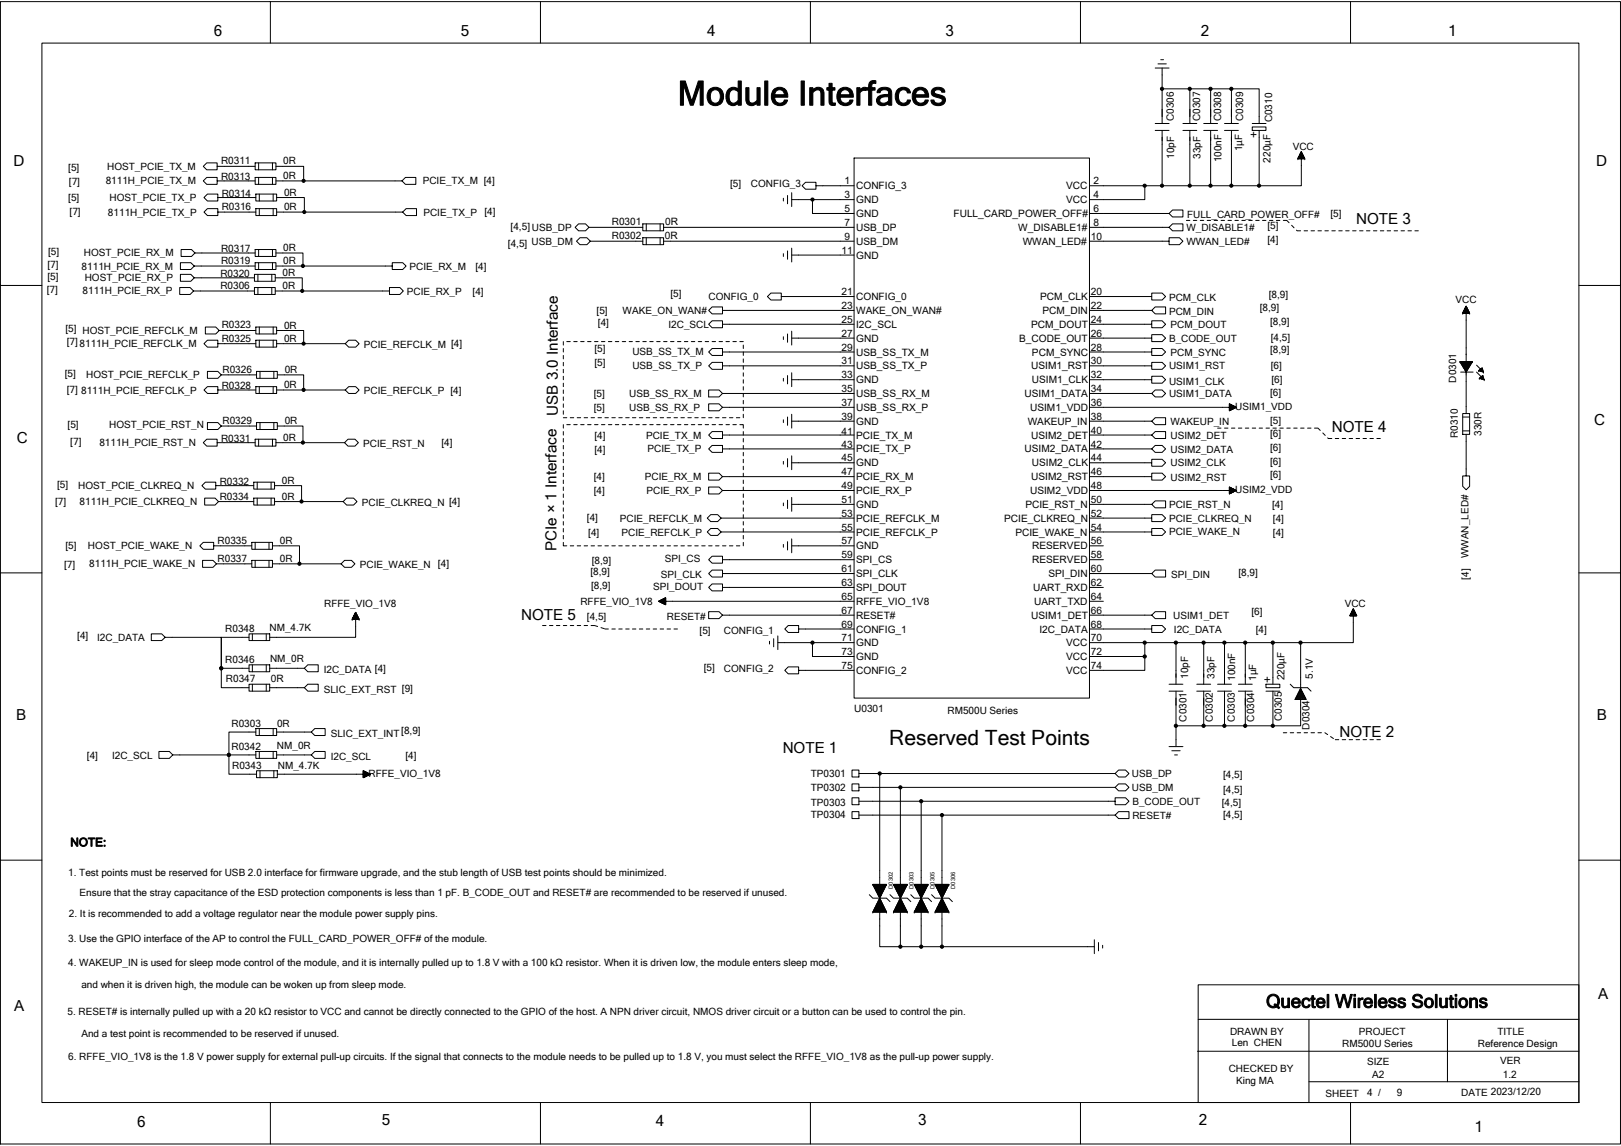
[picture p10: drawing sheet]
<svg xmlns="http://www.w3.org/2000/svg" width="297mm" height="210mm" viewBox="0 0 297 210" stroke-linecap="round" stroke-linejoin="round" font-family="sans-serif">
<g fill="none" stroke="#000" stroke-width=".18">
<path d="M.1 .3h296.8v209.3h-296.8zM7.7 7.9h281.6v194.1h-281.6zM49.5 .3v7.6M99 .3v7.6M148.5 .3v7.6M198 .3v7.6M211.7 12.5h2.5M212.2 11.7h1.5M212.7 10.9h.5M213 16.3h5M213 12.5v10.1M221.8 16.3h-3.8v6.3"/>
<path d="M225.7 16.3v6.3M225.7 16.3h-3.9v6.3M225.7 16.3h5v6.3M247.5 .3v7.6M39.8 30.5v.6h-1.9l-.6-.6 .6-.7h1.9v.7h7M39.8 33.1v.7h-1.9l-.6-.7 .6-.6h1.9v.6h7M39.9 36.2v.6h-1.9l-.6-.6 .6-.6h1.9v.6h7M39.9 38.9v.6h-1.9l-.6-.6 .6-.7h1.9v.7h7M46.8 29.8h3.8v1.3h-3.8zM46.8 32.5h3.8v1.3h-3.8zM46.9 35.6h3.8v1.2h-3.8zM46.9 38.2h3.8v1.3h-3.8z"/>
<path d="M47.4 29.8v1.3M47.4 32.5v1.3M47.5 35.6v1.2M47.5 38.2v1.3M49.9 29.8v1.3M49.9 32.5v1.3M50.1 35.6v1.2M50.1 38.2v1.3M50.6 30.5h5v2.6M50.7 36.2h5.1v2.7h-5.1M55.8 38.9h18l.6 .6h1.9v-1.3h-1.9l-.6 .7M73.7 33.1l.6-.6h1.9v1.3h-1.9l-.6-.7h-23.1"/>
<path d="M143.5 36.3v.5M144.3 35.8v1.5M145.1 35.3v2.5M145.1 36.6h11.4M148.9 36.6v2.5h7.6M156.5 34h-7v.7h-1.9l-.6-.7 .6-.6h1.9v.6M156.5 29h43.1v98.9h-43.1zM199.6 39.1h14.6l.7 .7h1.9v-1.3h-1.9l-.7 .6M199.6 34h10.2v2.6h-10.2M209.8 34h15.9M211.7 22.6h2.5M211.7 23.9h2.5"/>
<path d="M213 23.9v10.1M216.8 22.6h2.5M216.8 23.9h2.5M218 23.9v10.1M220.6 22.6h2.5M220.6 23.9h2.5M221.8 23.9v10.1M224.4 22.6h2.5M224.4 23.9h2.5M225.7 23.9v10.1h5M229.5 23.3h2.5v.6h-2.5zM229.5 22.6h2.5"/>
<path d="M230.7 23.9v10.1M237.8 29.1h.1M237.8 29.1h1.3M237.9 29v.1M237.9 29l1.1 .1M237.9 29h1.1M237.9 28.9v.2M237.9 28.9h1.1M238 28.9h1M238 28.8h.9M238.1 28.6h.7v.5M238.1 29.1v-.7l.7 .1v.6"/>
<path d="M238.1 28.5h.7M238.2 28.3v.8M238.2 28.4h.5M238.2 28.3h.5v.8M238.2 28.2v.9M238.2 28.3h.5M238.2 28.2h.5M238.3 28.1v1M238.3 28.2h.3v.9M238.3 28.1h.3v1M238.4 28h.1M238.4 27.9v1.2"/>
<path d="M238.4 27.9h.1M238.4 27.8v1.3M238.5 27.8h.1M238.5 27.8l.6 1.3h-1.3l.7-1.3v6.2h-7.8M238.5 27.9v1.2M238.5 28v1.1M238.7 28.3v.8M238.8 28.6h-.7v.5M238.9 28.7h-.9v.4M238.9 28.7v.4M239 28.9v.2M239.1 29.1h.1"/>
<path d="M.1 52.3h7.6M35.5 53.3l-.7-.6h-1.9v1.3h1.9l.7-.7h11.1M35.6 48.7l-.6-.6h-1.9v1.3h1.9l.6-.7h11.2M35.6 50.9l-.6-.6h-1.9v1.2h1.9l.6-.6h11M35.7 46.4l-.6-.7h-1.9v1.3h1.9l.6-.6h11.1M46.6 50.3h3.8v1.2h-3.8zM46.6 52.7h3.8v1.3h-3.8zM46.8 45.7h3.8v1.3h-3.8zM46.8 48.1h3.8v1.3h-3.8zM46.9 59.9h3.8v1.3h-3.8zM47.3 50.3v1.2M47.3 52.7v1.3"/>
<path d="M47.4 45.7v1.3M47.4 48.1v1.3M47.5 59.9v1.3M49.8 50.3v1.2M49.8 52.7v1.3M49.9 45.7v1.3M49.9 48.1v1.3M50.1 59.9v1.3M50.4 50.9h5v2.4M50.6 46.4h4.9v2.3M71.4 53.3v.7h1.9l.6-.7-.6-.6h-1.9v.6h-21M71.9 48.7v.7h1.9l.6-.7-.6-.6h-1.9v.6h-21.3"/>
<path d="M106 41h1.3l.6 .7-.6 .6h-1.3l-.6-.6zM106.3 43.6h1.2l.7 .6-.7 .6h-1.2l-.7-.6zM107.9 41.7h9.9M108.2 44.2h9.6M117.8 43.6h3.8v1.2h-3.8zM117.8 41h3.8v1.3h-3.8zM118.4 41v1.3M118.4 43.6v1.2M121 41v1.3M121 43.6v1.2M143.5 46.5v.5M144.3 46v1.5"/>
<path d="M145.1 45.5v2.5M145.1 46.7h11.4M156.5 56.9h-24.1v-.7h-1.9l-.6 .7 .6 .6h1.9v-.6M156.5 54.3h-13.3v-.6h-1.9l-.7 .6 .7 .7h1.9v-.7M156.5 59.4h-24.1v-.6h-1.9l-.6 .6 .6 .6h1.9v-.6M156.5 44.2h-34.9M156.5 41.7h-34.9M199.6 41.7h14.6l.7 .6h1.9v-1.3h-1.9l-.7 .7M199.6 44.2h14.6v-.6h1.9l.7 .6-.7 .6h-1.9v-.6M199.6 54.3h11.4v-.6h2l.6 .6-.6 .7h-2v-.7M199.6 56.9h11.4l.7 .6h1.9v-1.3h-1.9l-.7 .7M199.6 59.4h11.4v-.6h2l.6 .6-.6 .6h-2v-.6"/>
<path d="M217.4 40.4h.6M218.7 40.4h.6M219.9 40.4h.7M221.2 40.4h.6M222.5 40.4h.6M223.7 40.4h.7M225 40.4h.7M226.3 40.4h.6M227.6 40.4h.6M228.8 40.4h.7M230.1 40.4h.6M231.3 40.4h.7"/>
<path d="M232.6 40.4h.7M233.9 40.4h.6M235.2 40.4h.6l.4 .4M236.7 41.3l.4 .4M237.6 42.2l.1 .1h.6M239 42.3h.6M240.2 42.3h.7M241.5 42.3h.6M242.8 42.3h.6M244 42.3h.7M245.3 42.3h.7M246.6 42.3h.6"/>
<path d="M247.9 42.3h.6M249.1 42.3h.7M250.4 42.3h.6M251.7 42.3h.6M252.9 42.3h.7M254.2 42.3h.6M255.5 42.3h.6M256.7 42.3h.7M258 42.3h.6M259.3 42.3h.6M268 57.4h.1M268 57.4h1.3"/>
<path d="M268.1 57.3h1.2M268.1 57.4v-.1h1.1v.1M268.1 57.2h1.1M268.1 57.4v-.2h1.1v.2M268.2 57.1h1M268.2 57.1h.9v.3M268.2 57v.4M268.2 57h.9v.4M268.2 56.9h.8v.5M268.3 56.9v.5M268.3 56.8h.7M268.3 57.4v-.6h.7v.6"/>
<path d="M268.3 56.7h.7M268.4 56.6v.8M268.4 56.7h.5v.7M268.4 56.6h.5M268.4 56.6h.5v.8M268.5 56.5h.4M268.5 56.4v1M268.5 56.5h.3v.9M268.5 56.4h.3M268.5 56.4h.3v1M268.6 56.3h.1v1.1M268.6 56.1v1.3"/>
<path d="M268.6 56.2l.1 1.2M268.7 56.1h.1M268.7 56.1l.6 1.3h-1.3l.7-1.3v19.7M268.7 56.2h-.1v1.2M268.7 56.3h-.2v1.1M269.1 57h-.9v.4M269.3 57.4h.1M289.3 52.3h7.6M39.9 63v.6h-1.9l-.6-.6 .6-.7h1.9v.7h7M39.9 71.5v.6h-1.9l-.6-.6 .6-.7h1.9v.7h7M40.2 60.6l-.7-.7h-1.9v1.3h1.9l.7-.6h6.7M40.6 68.7l-.7-.6h-1.9v1.2h1.9l.7-.6h6.4"/>
<path d="M40.6 78.1l-.7-.7h-1.9v1.3h1.9l.7-.6h6.4M46.9 62.3h3.8v1.3h-3.8zM46.9 70.8h3.8v1.3h-3.8zM47 68.1h3.8v1.2h-3.8zM47 77.4h3.8v1.3h-3.8zM47.5 62.3v1.3M47.5 70.8v1.3M47.6 68.1v1.2M47.6 77.4v1.3M50.1 62.3v1.3M50.1 70.8v1.3M50.2 68.1v1.2"/>
<path d="M50.2 77.4v1.3M50.7 60.6h4.9v2.4M50.8 68.7h4.8v2.8M50.8 78.1h4.7v3M63.3 63h-12.6M63.3 71.5h-12.6M63.3 63l.6-.7h1.3l.6 .7-.6 .6h-1.3zM63.3 71.5l.6-.7h1.3l.6 .7-.6 .6h-1.3zM103.2 62.6v.6M103.2 63.9v.6M103.2 65.1v.7M103.2 66.4v.6"/>
<path d="M103.2 67.7v.6M103.2 68.9v.7M103.2 70.2v.6M103.2 71.5v.6M103.2 72.7v.7M103.2 74v.6M103.2 75.3v.6M103.2 77.8v.6M103.2 79.1v.6M103.2 76.5h.7M103.9 77.8h.6M103.9 62.6h.6"/>
<path d="M104.5 76.5h.6M105.1 77.8h.7M105.1 62.6h.7M105.8 76.5h.6M106.4 77.8h.6M106.4 62.6h.6M107 76.5h.7M107.7 77.8h.6M107.7 62.6h.6M108.3 76.5h.6M108.9 77.8h.7M108.9 62.6h.7"/>
<path d="M109.6 76.5h.6M110.2 77.8h.6M110.2 62.6h.6M110.8 76.5h.7M111.5 77.8h.6M111.5 62.6h.6M112.1 76.5h.7M112.8 77.8h.6M112.8 62.6h.6M113.4 76.5h.6M114 77.8h.7M114 62.6h.7"/>
<path d="M114.7 76.5h.6M115.3 77.8h.6M115.3 62.6h.6M115.9 76.5h.6M116.5 77.8h.7M116.5 62.6h.7M117.2 76.5h.6M117.8 77.8h.6M117.8 62.6h.6M118.4 76.5h.7M119.1 77.8h.6M119.1 62.6h.6"/>
<path d="M119.7 76.5h.6M120.3 77.8h.7M120.3 62.6h.7M121 76.5h.6M121.6 77.8h.6M121.6 62.6h.6M122.2 76.5h.7M122.9 77.8h.6M122.9 62.6h.6M123.5 76.5h.6M124.1 77.8h.7M124.1 62.6h.7"/>
<path d="M124.8 76.5h.6M125.4 77.8h.6M125.4 62.6h.6M126 76.5h.7M126.7 77.8h.6M126.7 62.6h.6M127.3 76.5h.6M127.9 77.8h.7M127.9 62.6h.7M128.6 76.5h.6M129.2 77.8h.7M129.2 62.6h.7"/>
<path d="M129.9 76.5h.6M130.5 77.8h.6M130.5 62.6h.6M131.1 76.5h.7M131.8 77.8h.6M131.8 62.6h.6M132.4 76.5h.6M133 77.8h.7M133 62.6h.7M133.7 76.5h.6M134.3 77.8h.6M134.3 62.6h.6"/>
<path d="M134.9 76.5h.7M135.6 77.8h.6v.6M135.6 62.6h.6M136.2 63.2v.7M136.2 64.5v.6M136.2 65.8v.6M136.2 67v.7M136.2 68.3v.6M136.2 69.6v.6M136.2 70.8v.7M136.2 72.1v.6M136.2 73.4v.6"/>
<path d="M136.2 74.6v.7M136.2 75.9v.6M136.2 79.1v.6M143.5 61.7v.5M143.5 69.3v.5M143.5 76.9v.5M144.3 61.2v1.5M144.3 68.8v1.5M144.3 76.4v1.5M145.1 60.7v2.5M145.1 68.3v2.5M145.1 75.9v2.5"/>
<path d="M156.5 79.7h-24.1v-.6h-1.9l-.6 .6 .6 .6h1.9v-.6M156.5 72.1h-24.1l-.6 .6h-1.9v-1.2h1.9l.6 .6M156.5 74.6h-24.1l-.6 .7h-1.9v-1.3h1.9l.6 .6M156.5 64.5h-24.1v-.6h-1.9l-.6 .6 .6 .6h1.9v-.6M156.5 67h-24.1v-.6h-1.9l-.6 .6 .6 .7h1.9v-.7M156.5 62h-11.4M156.5 69.6h-11.4M156.5 77.2h-11.4M199.6 79.7h11.4l.7 .6h1.9v-1.2h-1.9l-.7 .6M199.6 77.2h11.4l.7 .6h1.9v-1.3h-1.9l-.7 .7M199.6 64.5h11.4v-.6h2l.6 .6-.6 .6h-2v-.6M199.6 74.6h26.9l-1.2-.6v1.3l1.2-.7"/>
<path d="M211 72.1l.7-.6h1.3l.6 .6-.6 .6h-1.3zM211 72.1h-11.4M211 67v.7h2l.6-.7-.6-.6h-2v.6h-11.4M211 69.6v.6h2l.6-.6-.6-.7h-2v.7h-11.4M211 62v.6h2l.6-.6-.6-.7h-2v.7h-11.4M223.1 78.4h.6M224.4 78.4h.6M225.3 74.6h1.2M225.3 74v1.2M225.3 74.1h.2v1h-.2M225.3 75.1h.3M225.3 74.2h.4v.8h-.4"/>
<path d="M225.3 74.3h.5v.7h-.5M225.3 74.9h.6M225.3 74.8h.8M225.3 74.5h1.1l-.1 .2h-1M225.3 74.5h1v.3M225.3 74.4h.9v.4M225.3 74.4h.8v.5M225.3 74.3h.7M225.3 74.2h.3M225.3 74.1h.1M225.4 74.1v1.1M225.4 74.1v1.1h-.1"/>
<path d="M225.6 74.2v.9M225.7 74.2v.9M225.7 78.4h.6M225.8 74.3v.7M225.9 74.3v.6M226 74.4v.5M226 74.4v.5h-.7M226.2 74.5v.3h-.9M226.3 74.5v.2M226.4 74.6v.1M226.5 74.6l-1.2 .1M226.5 74.6h.1"/>
<path d="M226.9 78.4h.7M228.2 78.4h.6M229.5 78.4h.6M230.7 78.4h.6M232 78.4h.6M233.3 78.4h.6M234.5 78.4h.7M235.8 78.4h.6M237.1 78.4h.6M238.3 78.4h.7M239.6 78.4h.6M240.9 78.4h.6l.4 .5"/>
<path d="M242.4 79.3l.4 .5M267.5 66.3h1.2v1.9zM267.5 66.3h.1M267.5 66.3h2.3M267.6 66.4h2.1M267.6 68.2h2.3M267.6 66.3v.2M267.7 66.5h1.9M267.7 66.7h1.9M267.8 66.3v.4M267.8 66.8h1.7M268 67h1.3"/>
<path d="M268 75.8h1.3v3.8h-1.3zM268 79h1.3M268 76.4h1.3M268 66.3l.1 .9h1.2M268.2 66.3v1M268.2 67.4h.9M268.3 67.7h.7M268.4 66.3v1.5M268.4 67.8h.5M268.5 67.9h.3M268.5 66.3v1.7M268.6 68.1h.1"/>
<path d="M268.7 68.2h.1M268.7 66.3v1.9l1.1-1.9h-1.1v1.9M268.7 79.6v7.6h-.7v1.9l.7 .6 .6-.6v-1.9h-.6M268.8 66.3v1.6M268.9 66.3v1.5M269 66.3v1.2h-.7v-1.2M269.2 66.3v1h-1.1M269.3 66.3v.8M269.4 66.3v.6h-1.5v-.6M269.6 66.3v.4M269.7 66.3v.2M269.8 66.3h.1"/>
<path d="M270.6 68.2l1.2 1.2M270.6 66.9l1.2 1.3-.2-.8-.6 .5 .8 .3M271 67.9h.1M271 67.9h.7M271.1 69.3h.1M271.1 69.3h.8M271.1 68v-.2h.6v.4M271.2 69.4v-.2h.6v.4M271.2 69.2l.5-.4 .3 .8-.9-.3zM271.2 67.7v.3M271.2 67.7h.4M271.3 69.1v.3"/>
<path d="M271.3 67.6v.5h.5M271.4 69.1h.4M271.4 67.5h.2M271.5 69v.4h.4M271.5 67.5v.6M271.5 68.9h.2M271.6 68.9v.6M271.6 67.4v.7M271.6 67.4h.1M271.7 68.8v.7M271.7 68.8h.1M271.8 68.2h.1"/>
<path d="M272 69.6h.1M39.5 89v.6h-1.9l-.6-.6 .6-.7h1.9v.7h7M39.8 81.1v.6h-1.9l-.6-.6 .6-.6h1.9v.6h7M40 91.9l-.6-.6h-1.9v1.2h1.9l.6-.6h6.5M46.1 99.4h3.8v1.2h-3.8zM46.5 88.3h3.8v1.3h-3.8zM46.5 91.3h3.8v1.2h-3.8zM46.8 80.5h3.8v1.2h-3.8zM46.8 99.4v1.2M47.1 88.3v1.3M47.1 91.3v1.2M47.4 80.5v1.2"/>
<path d="M49.3 99.4v1.2M49.7 88.3v1.3M49.7 91.3v1.2M49.9 80.5v1.2M50.3 89h5v2.9M50.3 91.9h12.6M62.9 91.9l.6-.6h1.3l.6 .6-.6 .6h-1.3zM63.1 81.1h-12.5M63.1 81.1l.7-.6h1.2l.7 .6-.7 .6h-1.2zM103.2 99.4v.6h.7M103.2 80.3v.7M103.2 81.6v.7"/>
<path d="M103.2 82.9v.6M103.2 84.2v.6M103.2 85.4v.7M103.2 86.7v.6M103.2 88v.6M103.2 89.2v.7M103.2 90.5v.6M103.2 91.8v.6M103.2 93v.7M103.2 94.3v.6M103.2 95.6v.6M103.2 96.8v.7"/>
<path d="M103.2 98.1v.6M130.2 96.8h1.3l.6 .7-.6 .6h-1.3l-.6-.6zM130.2 94.3h1.3l.6 .6-.6 .7h-1.3l-.6-.7zM132.1 94.9h24.4M132.1 97.5h24.4M136.2 80.3v.7M136.2 81.6v.7M136.2 82.9v.6M136.2 84.2v.6M136.2 85.4v.7M136.2 86.7v.6M136.2 88v.6"/>
<path d="M136.2 89.2v.7M136.2 90.5v.6M136.2 91.8v.6M136.2 93v.7M136.2 94.3v.6M136.2 95.6v.6M136.2 96.8v.7M136.2 98.1v.6M136.2 99.4v.6M143.5 84.5v.5M143.5 92.2v.5M143.5 99.8v.5"/>
<path d="M144.3 84v1.6M144.3 91.7v1.5M144.3 99.3v1.5M145.1 83.5v2.6M145.1 91.1v2.6M145.1 98.7v2.6M156.5 82.3h-24.1v-.7h-1.9l-.6 .7 .6 .6h1.9v-.6M156.5 87.3h-24.1l-.6 .7h-1.9v-1.3h1.9l.6 .6M156.5 89.9h-24.1l-.6 .6h-1.9v-1.3h1.9l.6 .7M156.5 84.8h-11.4M156.5 92.4h-11.4M199.6 92.4h11.4l.7 .6h1.9v-1.2h-1.9l-.7 .6"/>
<path d="M199.6 94.9h11.4v-.6h2l.6 .6-.6 .7h-2v-.7M199.6 97.5h11.4v-.7h2l.6 .7-.6 .6h-2v-.6M199.6 84.8h11.4v-.6h2l.6 .6-.6 .6h-2v-.6M199.6 87.3h11.4v-.6h2l.6 .6-.6 .7h-2v-.7M199.6 89.9h26.9l-1.2-.7v1.3l1.2-.6M199.6 82.3h11.4M211 82.3l.7-.7h1.3l.6 .7-.6 .6h-1.3zM225.3 89.3v1.2M225.3 89.3h.1M225.3 89.9h1.2M225.3 89.4h.2v1h-.2M225.3 89.5h.4v.8h-.4"/>
<path d="M225.3 89.5h.5v.7h-.5M225.3 89.7h1v.3M225.3 90.4h.1M225.3 90.3h.3M225.3 90.1h.8M225.3 90h1M225.3 89.9h1.1M225.3 89.8h1.2M225.3 89.7h.9M225.3 89.6h.8M225.3 89.6h.7M225.3 89.4h.3"/>
<path d="M225.3 89.3v1.1M225.4 89.3v1.1M225.6 89.4v.9M225.7 89.4v.9M225.8 89.5v.8M225.8 89.5v.7M225.9 89.6v.6M226 89.6v.5l-.7 .1M226 89.6v.5h-.7M226.1 89.6v.5M226.2 89.7v.3M226.2 89.7v.3h-.9"/>
<path d="M226.3 89.8v.2M226.4 89.8v.1M226.5 89.9h.1M243.3 80.2l.1 .1h.6M244.7 80.3h.6M246 80.3h.6M247.2 80.3h.7M248.5 80.3h.6M249.8 80.3h.6M251 80.3h.7M252.3 80.3h.6M.1 105h7.6"/>
<path d="M30.3 116.8l-.7-.7h-1.9v1.3h1.9l.7-.6h10.3v5.6M39.2 100v.6h-1.9l-.7-.6 .7-.6h1.9v.6h6.9M39.7 103.3l-.7-.6h-1.9v1.2h1.9l.7-.6h6.4M45.6 116.1h3.8v1.3h-3.8zM45.6 116.8h-5v5.6M46.1 102.7h3.8v1.2h-3.8zM46.2 116.1v1.3M46.8 102.7v1.2M48.8 116.1v1.3M49.3 102.7v1.2M49.9 100h5v3.3h-5M54.9 103.3h7.6"/>
<path d="M62.5 103.3l.6-.6h1.3l.6 .6-.6 .6h-1.3zM64.5 113.5h.1M64.5 113.5h1.3M64.6 113.4h1.2M64.6 113.3v.2M64.6 113.4h1.2v.1M64.6 113.3h1.1M64.6 113.5v-.2h1.1v.2M64.7 113.2h1M64.7 113.5v-.3h1v.3M64.7 113.1h.9M64.7 113v.5"/>
<path d="M64.7 113.1h.9v.4M64.8 113h.8M64.8 112.9v.6M64.8 113h.7v.5M64.8 112.9h.7M64.8 112.8v.7M64.8 112.9h.7v.6M64.9 112.8h.6M64.9 112.8h.5v.7M64.9 112.7h.5M64.9 112.6v.9M64.9 112.6h.5v.9"/>
<path d="M65 112.6h.4M65 112.5h.3v1M65.1 112.3v1.2M65.1 112.3h.1M65.1 112.2v1.3M65.1 112.2l.1 1.3M65.2 112.2h.1M65.2 112.2l.6 1.3h-1.3l.7-1.3v4.6h-15.8M65.3 112.4v1.1M65.3 112.4h-.2l-.1 1.1M65.3 112.5h-.3v1M65.8 113.5h.1"/>
<path d="M99.4 114.6h.7M100.7 114.6h.6M102 114.6h.6M103.2 114.6h.7M104.5 114.6h.6M104.5 100h.6M105.8 114.6h.6M105.8 100h.6M107 114.6h.7M107 100h.7M108.3 114.6l1.2 .2M108.3 100h.6"/>
<path d="M109.6 100h.6M110.1 115l.6 .2M110.8 115.3h.7M110.8 100h.7M112.1 115.3h.7M112.1 100h.7M113.4 115.3h.6M113.4 100h.6M114.7 115.3h.6M114.7 100h.6M115.9 115.3h.6M115.9 100h.6"/>
<path d="M117.2 115.3h.6M117.2 100h.6M118.4 115.3h.7M118.4 100h.7M119.7 115.3h.6M119.7 100h.6M120.8 110.1v.1M120.8 110.2h1.2M120.9 110.1v.2h1.1M120.9 110.1h1.1M120.9 110v.3M121 115.3h.6"/>
<path d="M121 100h.6M121 110v.3h1M121.1 110v.4h.9M121.1 110h.9M121.2 109.9v.5h.8M121.3 109.9v.6h.7M121.3 109.8v.7M121.4 109.8v.7h.6M121.5 109.7h.5M121.6 109.7l-.1 .9h.5M121.6 109.7v.9h.4M121.6 109.7h.4"/>
<path d="M121.7 109.7v.9M121.8 109.6v1.1M121.9 109.6v1.1M121.9 109.6l.1 1.2M122 109.5v1.3M122 109.6h-.2v1.1h.2M122 109.7h-.3v1h.3M122 109.8h-.6l.1 .8M122 109.9h-.7v.6M122 109.9h-.8v.5M122 110h-1v.3M122 110.1h-1.2v.1"/>
<path d="M122.2 115.3h.7M122.2 100h.7M123.5 115.3h.6M123.5 100h.6M124.8 100h.6M126 100h.7M127.3 100h.6M128.6 100h.6M129.9 100h.6M131.1 100h.7M132.4 112.7l-.6-.6h-1.9v1.2h1.9l.6-.6h24.1M132.4 102.6v.6h-1.9l-.6-.6 .6-.7h1.9v.7h24.1"/>
<path d="M132.4 105.1v.6h-1.9l-.6-.6 .6-.6h1.9v.6h24.1M132.4 100h.6M133.7 100h.6M134.9 100h.7M141 117.5v.5M141.8 117v1.5M142.5 116.5v2.5M142.5 117.8h14M148.9 117.8v2.5h7.6M156.5 115.3h-10.2v.6h-1.9l-.6-.6 .6-.7h1.9v.7M156.5 107.6h-24.1v-.6h-1.9l-.6 .6 .6 .7h1.9v-.7M156.5 110.2h-35.8l1.3 .6v-1.3l-1.3 .7h1.3"/>
<path d="M156.5 100h-11.4M199.6 105.1h11.4l.7 .6h1.9v-1.2h-1.9l-.7 .6M199.6 100h2.6M199.6 102.6h2.6M199.6 107.6h2.6M199.6 110.2h2.6M209.8 117.8v2.5M211 112.7l.7-.6h1.9v1.2h-1.9l-.7-.6h-11.4M211 115.3v.6h2l.6-.6-.6-.7h-2v.7h-11.4M215.5 117.8v7.6M220.6 117.8v7.6M224.4 117.8v7.6"/>
<path d="M228.2 117.8v7.6M233.3 117.8v7.6M238.3 117.8h-38.7M238.3 117.8v8.3M247.4 112.8h1.2M247.4 112.8v-.2h1.1v.2M247.4 112.7h1.1M247.5 112.5v.3M247.5 112.6h1v.2M247.5 112.5h1M247.5 112.5h.9M247.6 112.8v-.4h.8v.4"/>
<path d="M247.6 112.2v.6M247.6 112.3h.7v.5M247.6 112.2h.7M247.7 112.1v.7M247.7 112.2h.6M247.7 112.1h.6M247.7 112v.8M247.7 112.1h.5v.7M247.8 112h.4M247.8 111.9v.9M247.8 112h.4v.8M247.8 111.9h.3"/>
<path d="M247.9 111.8h.2v1M247.9 111.6v1.2M247.9 111.7h.1M248 111.6v1.2M248 112.8v-1.2l.6 1.2h-1.2l.6-1.2v6.2h-9.7M248 111.6h.1M248 111.7h-.1v1.1M248.1 111.8h-.2l-.1 1M248.3 112.2v.6M248.4 112.5v.3M248.6 112.8h-1.2M289.3 105h7.6"/>
<path d="M40.6 122.4h5M40.6 122.4v3.6h5M45.6 121.8h3.8v1.3h-3.8zM45.6 125.4h3.8v1.2h-3.8zM46.2 121.8v1.3M46.2 125.4v1.2M46.9 137.7h3.8v1.3h-3.8zM46.9 133.5h3.8v1.3h-3.8zM46.9 138.3h-15.2l-.7 .7h-1.9v-1.3h1.9l.7 .6M46.9 134.1h-5v7.8h5.1M47.5 133.5v1.3M47.5 137.7v1.3"/>
<path d="M48.8 121.8v1.3M48.8 125.4v1.2M49.4 122.4h6.4l.6 .7h1.9v-1.3h-1.9l-.6 .6M49.4 126h6.4l.6 .6h1.9v-1.2h-1.9l-.6 .6M50.1 133.5v1.3M50.1 137.7v1.3M50.7 138.3h6.3l.7 .7h1.9v-1.3h-1.9l-.7 .6M57 134.1l.7-.6h1.9v1.3h-1.9l-.7-.7h-6.3M156.5 122.8h-10.2v.7h-1.9l-.6-.7 .6-.6h1.9v.6M209.8 120.3v2.5h-10.2M209.8 120.3h-10.2M214.2 126.6h2.6"/>
<path d="M214.2 125.4h2.6M214.2 136.8h2.6M214.7 137.6h1.6M215.2 138.3h.5M215.5 133h5.1M215.5 126.6v10.2M219.3 126.6h2.5M219.3 125.4h2.5M220.6 126.6v6.4h3.8M223.1 126.6h2.6M223.1 125.4h2.6M224.4 126.6v6.4h3.8"/>
<path d="M226.9 126.6h2.6M226.9 125.4h2.6M228.2 126.6v6.4h5.1M232 125.4h2.5v.6h-2.5zM232 126.6h2.5M233.3 126.6v6.4h5v-4.8M235.2 134.3h.6M236.4 125.4l.7 .6h2.5l.6 .6M236.4 134.3h.7M237.4 128v.2M237.4 128.1h1.9M237.4 127.9h1.8"/>
<path d="M237.6 127.6h1.4M237.7 134.3h.6M237.7 127.3v.9M237.7 127.4h1.2M237.8 127.2h1.1M237.9 127v1.2M237.9 127h.9M238 126.9h.7M238.1 126.6v1.6M238.1 126.7h.5M238.1 126.5h.4M238.2 126.2v2"/>
<path d="M238.2 126.3h.2M238.3 126.1h.1M238.3 126.1l1 2.1h-2zM238.4 126.3v1.9M238.6 126.7v1.5M238.8 127.1v1.1M239 127.4v.8M239 134.3h.6M239.1 127.7h-1.6v.5M239.1 127.8v.4M239.3 128.1v.1M240.2 134.3h.7"/>
<path d="M241.5 134.3h.6M242.8 134.3l.5 .3M243.8 135l.5 .3M244.7 135.5h.6M246 135.5h.6M247.2 135.5h.7M248.5 135.5h.6M249.8 135.5h.6M251 135.5h.7M252.3 135.5h.6M.1 157.6h7.6M47 141.2h3.8v1.3h-3.8z"/>
<path d="M47.6 141.2v1.3M50.2 141.2v1.3M50.8 141.9h17l-1.2-.7v1.3l1.2-.6M66.6 141.9h1.2M66.6 141.8h1.1M66.6 141.2v1.3zM66.6 141.3h.1v1.1h-.1M66.6 141.4h.2v1h-.2M66.6 141.4h.3v.9h-.3M66.6 141.5h.4v.8h-.4M66.6 141.6h.7v.5h-.7M66.6 141.7h.8v.4h-.8"/>
<path d="M66.6 141.8h1.2M66.6 141.7h1M66.6 141.6h.6M66.6 141.5h.5v.7M66.7 141.3v1.2M66.8 141.3v1.1M66.9 141.4v.9M67 141.4v.9M67.1 141.5v.7M67.2 141.5v.7M67.2 141.6v.6h-.6M67.3 141.6v.5"/>
<path d="M67.4 141.6v.5M67.5 141.7v.3M67.5 141.7v.3h-.9M67.6 141.7v.3M67.6 141.8v.2h-1M67.7 141.8v.1h-1.1M67.8 141.8v.1M67.8 141.9h.1M156.1 146.2h1.3v1.2h-1.3zM156.1 141.1h1.3v1.3h-1.3zM156.1 143.6h1.3v1.3h-1.3zM156.1 148.7h1.3v1.3h-1.3z"/>
<path d="M157.4 146.8h11.4v26.7M157.4 149.4h15.2v24.1M161.2 141.7h-3.8M165 144.3h-7.6M168.8 146.8h35.5v.6h1.9l.7-.6-.7-.6h-1.9v.6M172.6 149.4h31.7l.7 .6h1.9v-1.3h-1.9l-.7 .7M204.3 141.7l.7-.6h1.2l.7 .6-.7 .7h-1.2zM204.3 144.3l.7-.7h1.2l.7 .7-.7 .6h-1.2zM204.3 144.3h-39.3v29.2h3.8M204.3 141.7h-43.1v31.8h3.8M289.3 157.6h7.6M159.3 163.9l.6 .7h2.6l.6 .6"/>
<path d="M159.9 167.1h.1M159.9 167.1h2.6M159.9 162.1h2.6l-1.3 2.5zM159.9 162.1h.1M159.9 162.1h2.6M160 162.2h2.4M160 167h2.4M160.1 167.1v-.2h2.2v.2M160.1 162.1v.2h2.2v-.2M160.1 162.4h2.2M160.1 166.7h2.2M160.2 166.6v.5"/>
<path d="M160.2 166.6h2v.5M160.2 162.1v.5h2v-.5M160.2 162.7h2M160.3 166.5h1.8M160.3 167.1v-.8h1.8v.8M160.3 162.1v.7h1.8v-.7M160.4 162.9h1.6M160.4 166.2h1.6M160.4 166.1v1M160.4 166.1h1.5v1M160.4 162.1v1h1.5v-1M160.5 163.2h1.4"/>
<path d="M160.5 166h1.4M160.6 165.8v1.3M160.6 165.8h1.2v1.3M160.6 162.1v1.2h1.2M160.6 163.4h1.2M160.7 165.7h1.1M160.7 165.5v1.6M160.7 165.6h1v1.5M160.7 162.1v1.5h1M160.8 163.7h.8M160.8 165.5h.8M160.8 165.3v1.8"/>
<path d="M160.8 165.3h.8v1.8M160.9 163.9h.6M160.9 165.2h.6M160.9 167.1v-2h.6v2M160.9 162.1v2h.6M161 164.2h.4M161 165h.4M161.1 164.8v2.3M161.1 164.8h.2v2.3M161.1 164.4h.2M161.2 164.7h.1M161.2 164.6h.1"/>
<path d="M161.2 164.6l1.3 2.5h-2.6zM161.3 162.1v2.2h-.2v-2.2M161.5 162.1v2M161.6 162.1v1.7h-.8v-1.7M161.7 162.1v1.5M161.8 162.1v1.3M162.5 167.1h.1M162.5 162.1h.1M163.1 163.9l.6 .7h2.6l.6 .6M163.7 167.1h.1M163.7 167.1h2.6M163.7 162.1h2.6l-1.3 2.5z"/>
<path d="M163.7 162.1h.1M163.7 162.1h2.6M163.8 162.2h2.4M163.8 167h2.4M163.8 162.1v.2h2.3v-.2M163.9 162.4h2.2M163.9 166.7h2.2M164 166.6v.5M164 166.6h2v.5M164 162.1v.5h2v-.5M164 162.7h2M164.1 166.5h1.8"/>
<path d="M164.1 167.1v-.8h1.8v.8M164.1 162.1v.7h1.8v-.7M164.2 162.9h1.6M164.2 166.2h1.6M164.2 166.1v1M164.2 166.1h1.6v1M164.2 162.1v1h1.6v-1M164.3 163.2h1.4M164.3 166h1.4M164.4 165.8v1.3M164.4 165.8h1.2v1.3M164.4 162.1v1.2h1.2"/>
<path d="M164.4 163.4h1.2M164.4 165.7h1.2M164.5 165.5v1.6M164.5 165.6h1v1.5M164.5 162.1v1.5h1M164.5 163.7h1M164.6 165.5h.8M164.6 165.3v1.8M164.6 165.3h.8v1.8M164.7 163.9h.6M164.7 165.2h.6M164.7 167.1v-2.1l.5 .1v2"/>
<path d="M164.7 162.1v2h.5M164.8 164.2h.4M164.8 165h.4M164.9 164.8v2.3M164.9 164.8h.2v2.3M164.9 164.4h.2M164.9 164.7h.2M165 164.6h.1M165 164.6l1.3 2.5h-2.6zM165.1 162.1v2.2h-.2v-2.2M165.2 162.1v2M165.4 162.1v1.7h-.8v-1.7"/>
<path d="M165.5 162.1v1.5M165.6 162.1v1.3M166.1 166.9v.2M166.1 166.9l-2.3-.1v.3M166.3 167.1h.1M166.3 162.1h.1M166.9 163.9l.6 .7h2.6l.6 .6M167.5 167.1h.1M167.5 167.1h2.6M167.5 162.1h2.6l-1.3 2.5zM167.5 162.1h.1M167.5 162.1h2.6"/>
<path d="M167.6 162.2h2.4M167.6 167h2.4M167.7 167.1v-.2h2.2v.2M167.7 162.1v.2h2.2v-.2M167.7 162.4h2.2M167.7 166.7h2.2M167.8 166.6v.5M167.8 166.6h2v.5M167.8 162.1v.5h2v-.5M167.8 162.7h2M167.9 166.5h1.9M167.9 167.1v-.8h1.8v.8"/>
<path d="M167.9 162.1v.7h1.8v-.7M168 162.9h1.6M168 166.2h1.6M168 166.1v1M168 166.1h1.6v1M168 162.1v1h1.6v-1M168.1 163.2h1.4M168.1 166h1.4M168.2 165.8v1.3M168.2 165.8h1.2v1.3M168.2 162.1v1.2h1.2M168.2 163.4h1.2"/>
<path d="M168.3 165.7h1.1M168.3 165.5v1.6M168.3 165.6h1v1.5M168.3 162.1v1.5h1M168.4 163.7h.9M168.4 165.5h.8M168.4 165.3v1.8M168.4 165.3h.8v1.8M168.5 163.9h.6M168.5 165.2h.6M168.5 167.1v-2h.6v2M168.5 162.1v2h.6"/>
<path d="M168.6 164.2h.4M168.6 165h.4M168.7 164.8v2.3M168.7 164.8h.2v2.3M168.7 164.4h.2M168.8 164.7h.1M168.8 164.6h.1M168.8 164.6l1.3 2.5h-2.6zM168.8 173.5h31.7M168.9 162.1v2.2h-.2v-2.2M169.1 162.1v2M169.2 162.1v1.7h-.8v-1.7"/>
<path d="M169.3 162.1v1.5M169.4 162.1v1.3M170.1 167.1h.1M170.1 162.1h.1M170.7 163.9l.6 .7h2.6l.6 .6M171.3 167.1h.1M171.3 167.1h2.6M171.3 162.1h2.6l-1.3 2.5zM171.3 162.1h.1M171.3 162.1h2.6M171.4 162.2h2.4M171.4 167h2.4"/>
<path d="M171.5 167.1v-.2h2.3v.2M171.5 162.1v.2h2.3v-.2M171.5 162.4h2.2M171.6 166.7h2.1M171.6 166.6v.5M171.6 166.6h2v.5M171.6 162.1v.5h2v-.5M171.7 162.7h1.9M171.7 166.5h1.9M171.7 167.1v-.8h1.8v.8M171.7 162.1v.7h1.8v-.7M171.8 162.9h1.7"/>
<path d="M171.8 166.2h1.6M171.8 166.1v1M171.8 166.1h1.6v1M171.8 162.1v1h1.6v-1M171.9 163.2h1.4M171.9 166h1.4M172 165.8v1.3M172 165.8h1.2v1.3M172 162.1v1.2h1.2M172 163.4h1.2M172.1 165.7h1.1M172.1 165.5v1.6"/>
<path d="M172.1 165.6h1v1.5M172.1 162.1v1.5h1M172.2 163.7h.9M172.2 165.5h.9M172.2 165.3v1.8M172.2 165.3h.8v1.8M172.3 163.9h.6M172.3 165.2h.6M172.4 167.1v-2h.5v2M172.4 162.1v2h.5M172.4 164.2h.4M172.4 165h.4"/>
<path d="M172.5 164.8v2.3M172.5 164.8h.2v2.3M172.5 164.4h.2M172.6 164.7h.1M172.6 164.6h.1M172.6 164.6l1.3 2.5h-2.6zM172.7 162.1v2.2h-.2v-2.2M172.9 162.1v2M173 162.1v1.7h-.8v-1.7M173.1 162.1v1.5M173.2 162.1v1.3M173.9 167.1h.1"/>
<path d="M173.9 162.1h.1M200.5 172.2v2.5M201.3 172.7v1.5M202.1 173.2v.5M219.4 192.6h69.9M219.6 180.4h69.7v21.6h-69.7zM219.6 186.8h69.7M239.9 198.2h49.4M239.9 186.8v15.2M265.2 186.8v11.4M49.5 202v7.6M99 202v7.6"/>
<path d="M148.5 202v7.6M198 202v7.6M247.5 202v7.6"/>
</g>
<g fill="#000" stroke="#000" stroke-width=".18">
<circle cx="212.9" cy="16.3" r=".3"/>
<circle cx="218" cy="16.3" r=".3"/>
<circle cx="221.8" cy="16.3" r=".3"/>
<circle cx="225.6" cy="16.3" r=".3"/>
<circle cx="55.6" cy="33.1" r=".29"/>
<circle cx="55.8" cy="38.8" r=".29"/>
<circle cx="148.9" cy="36.6" r=".29"/>
<circle cx="209.8" cy="34" r=".29"/>
<circle cx="212.9" cy="34" r=".29"/>
<circle cx="218" cy="34" r=".29"/>
<circle cx="221.8" cy="34" r=".29"/>
<circle cx="225.6" cy="34" r=".29"/>
<circle cx="230.7" cy="34" r=".29"/>
<circle cx="55.4" cy="53.3" r=".29"/>
<circle cx="55.5" cy="48.7" r=".29"/>
<circle cx="55.6" cy="71.4" r=".29"/>
<circle cx="55.6" cy="63" r=".29"/>
<circle cx="55.2" cy="91.9" r=".29"/>
<circle cx="55.5" cy="81.1" r=".29"/>
<circle cx="54.9" cy="103.3" r=".29"/>
<circle cx="148.9" cy="117.7" r=".3"/>
<circle cx="209.8" cy="117.7" r=".3"/>
<circle cx="215.5" cy="117.7" r=".3"/>
<circle cx="220.6" cy="117.7" r=".3"/>
<circle cx="224.4" cy="117.7" r=".3"/>
<circle cx="228.2" cy="117.7" r=".3"/>
<circle cx="233.2" cy="117.7" r=".3"/>
<circle cx="238.3" cy="117.7" r=".3"/>
<circle cx="40.5" cy="122.4" r=".29"/>
<circle cx="41.9" cy="138.3" r=".29"/>
<circle cx="209.8" cy="120.3" r=".3"/>
<circle cx="215.5" cy="133" r=".3"/>
<circle cx="220.6" cy="133" r=".3"/>
<circle cx="224.4" cy="133" r=".3"/>
<circle cx="228.2" cy="133" r=".3"/>
<circle cx="233.2" cy="133" r=".3"/>
<circle cx="161.2" cy="141.7" r=".3"/>
<circle cx="165" cy="144.3" r=".3"/>
<circle cx="168.8" cy="146.8" r=".3"/>
<circle cx="172.6" cy="149.3" r=".3"/>
<circle cx="165" cy="173.5" r=".3"/>
<circle cx="168.8" cy="173.5" r=".3"/>
<circle cx="172.6" cy="173.5" r=".3"/>
</g>
<text font-size="6.2" x="124.2" y="19.3">Module Interfaces</text>
<text font-size="3.9" x="163" y="136.5">Reserved Test Points</text>
<text font-size="3.4" x="232" y="184.6">Quectel Wireless Solutions</text>
<g font-size="2.8">
<text x="39.2" y="6.6">6</text>
<text x="84.5" y="6.6">5</text>
<text x="129.6" y="6.6">4</text>
<text x="173.2" y="6.6">3</text>
<text x="220.1" y="6.6">2</text>
<text x="265.4" y="6.6">1</text>
<text x="2.5" y="30.5">D</text>
<text x="292.5" y="30.4">D</text>
<text x="248.5" y="41">NOTE 3</text>
<text x="102.2" y="76.2" transform="rotate(-90 102.2 76.2)">USB 3.0 Interface</text>
<text x="292.1" y="77.8">C</text>
<text x="3.1" y="81.1">C</text>
<text x="244" y="79.1">NOTE 4</text>
<text x="102" y="101" transform="rotate(-90 102 101)">PCIe × 1 Interface</text>
<text x="95.5" y="113.6">NOTE 5</text>
<text x="3" y="131.8">B</text>
<text x="292.6" y="131.8">B</text>
<text x="143.4" y="137.9">NOTE 1</text>
<text x="245.4" y="135">NOTE 2</text>
<text x="2.6" y="185.3">A</text>
<text x="292.9" y="183.1">A</text>
<text x="25.2" y="206.6">6</text>
<text x="70" y="206.1">5</text>
<text x="120.2" y="206.3">4</text>
<text x="168.3" y="206.1">3</text>
<text x="219.7" y="206.1">2</text>
<text x="270.2" y="207.3">1</text>
</g>
<g font-size="2.2">
<text x="230.5" y="25.3" transform="rotate(-90 230.5 25.3)">+</text>
<text x="233" y="125.2" transform="rotate(-90 233 125.2)">+</text>
<text x="12.9" y="155.1">NOTE:</text>
</g>
<g font-size="1.9">
<text x="154.7" y="33.8">1</text>
<text x="156.9" y="34.7">CONFIG_3</text>
<text x="195.4" y="34.7">VCC</text>
<text x="200.4" y="33.8">2</text>
<text x="121.9" y="41.3">0R</text>
<text x="154.7" y="36.3">3</text>
<text x="154.7" y="38.9">5</text>
<text x="154.7" y="41.4">7</text>
<text x="156.9" y="37.2">GND</text>
<text x="156.9" y="39.8">GND</text>
<text x="174.7" y="39.8">FULL_CARD_POWER_OFF#</text>
<text x="195.4" y="37.2">VCC</text>
<text x="200.4" y="36.3">4</text>
<text x="200.4" y="38.9">6</text>
<text x="200.4" y="41.4">8</text>
<text x="121.9" y="43.7">0R</text>
<text x="154.2" y="46.5">11</text>
<text x="154.7" y="43.9">9</text>
<text x="156.9" y="42.3">USB_DP</text>
<text x="156.9" y="44.9">USB_DM</text>
<text x="156.9" y="47.4">GND</text>
<text x="186.6" y="42.3">W_DISABLE1#</text>
<text x="187.4" y="44.9">WWAN_LED#</text>
<text x="199.9" y="43.9">10</text>
<text x="154.2" y="54.1">21</text>
<text x="154.2" y="56.6">23</text>
<text x="154.2" y="59.2">25</text>
<text x="156.9" y="55">CONFIG_0</text>
<text x="156.9" y="57.5">WAKE_ON_WAN#</text>
<text x="190.6" y="55">PCM_CLK</text>
<text x="191" y="57.5">PCM_DIN</text>
<text x="199.9" y="54.1">20</text>
<text x="199.9" y="56.6">22</text>
<text x="199.9" y="59.2">24</text>
<text x="154.2" y="61.7">27</text>
<text x="154.2" y="64.2">29</text>
<text x="156.9" y="60.1">I2C_SCL</text>
<text x="156.9" y="62.6">GND</text>
<text x="156.9" y="65.2">USB_SS_TX_M</text>
<text x="186.8" y="62.6">B_CODE_OUT</text>
<text x="188.9" y="60.1">PCM_DOUT</text>
<text x="189.1" y="65.2">PCM_SYNC</text>
<text x="199.9" y="61.7">26</text>
<text x="199.9" y="64.2">28</text>
<text x="154.2" y="66.8">31</text>
<text x="154.2" y="69.3">33</text>
<text x="154.2" y="71.8">35</text>
<text x="156.9" y="67.7">USB_SS_TX_P</text>
<text x="156.9" y="70.2">GND</text>
<text x="189" y="67.7">USIM1_RST</text>
<text x="189.1" y="70.2">USIM1_CLK</text>
<text x="199.9" y="69.3">32</text>
<text x="199.9" y="66.8">30</text>
<text x="199.9" y="71.8">34</text>
<text x="154.2" y="74.4">37</text>
<text x="154.2" y="76.9">39</text>
<text x="156.9" y="72.7">USB_SS_RX_M</text>
<text x="156.9" y="75.3">USB_SS_RX_P</text>
<text x="156.9" y="77.8">GND</text>
<text x="187.7" y="72.7">USIM1_DATA</text>
<text x="188.3" y="77.8">WAKEUP_IN</text>
<text x="188.8" y="75.3">USIM1_VDD</text>
<text x="199.9" y="74.4">36</text>
<text x="199.9" y="76.9">38</text>
<text x="154.2" y="79.7">41</text>
<text x="154.2" y="82">43</text>
<text x="156.9" y="80.4">PCIE_TX_M</text>
<text x="156.9" y="82.9">PCIE_TX_P</text>
<text x="187.7" y="82.9">USIM2_DATA</text>
<text x="189" y="80.4">USIM2_DET</text>
<text x="199.9" y="79.5">40</text>
<text x="199.9" y="82">42</text>
<text x="154.2" y="84.5">45</text>
<text x="154.2" y="87.1">47</text>
<text x="154.2" y="89.6">49</text>
<text x="156.9" y="85.4">GND</text>
<text x="156.9" y="88">PCIE_RX_M</text>
<text x="189" y="88">USIM2_RST</text>
<text x="189.1" y="85.4">USIM2_CLK</text>
<text x="199.9" y="84.5">44</text>
<text x="199.9" y="87.1">46</text>
<text x="199.9" y="89.6">48</text>
<text x="154.2" y="92.2">51</text>
<text x="154.2" y="94.7">53</text>
<text x="156.9" y="90.5">PCIE_RX_P</text>
<text x="156.9" y="93.1">GND</text>
<text x="156.9" y="95.6">PCIE_REFCLK_M</text>
<text x="184" y="95.6">PCIE_CLKREQ_N</text>
<text x="187.9" y="93.1">PCIE_RST_N</text>
<text x="188.8" y="90.5">USIM2_VDD</text>
<text x="199.9" y="92.2">50</text>
<text x="199.9" y="94.7">52</text>
<text x="154.2" y="97.2">55</text>
<text x="154.2" y="99.8">57</text>
<text x="156.9" y="98.1">PCIE_REFCLK_P</text>
<text x="156.9" y="100.7">GND</text>
<text x="186.1" y="98.1">PCIE_WAKE_N</text>
<text x="189.1" y="100.7">RESERVED</text>
<text x="199.9" y="97.2">54</text>
<text x="199.9" y="99.8">56</text>
<text x="154.2" y="102.3">59</text>
<text x="154.2" y="104.8">61</text>
<text x="154.2" y="107.4">63</text>
<text x="156.9" y="103.2">SPI_CS</text>
<text x="156.9" y="105.7">SPI_CLK</text>
<text x="189.1" y="103.2">RESERVED</text>
<text x="192.1" y="105.7">SPI_DIN</text>
<text x="199.9" y="102.3">58</text>
<text x="199.9" y="104.8">60</text>
<text x="199.9" y="107.4">62</text>
<text x="154.2" y="109.9">65</text>
<text x="154.2" y="112.5">67</text>
<text x="156.9" y="108.3">SPI_DOUT</text>
<text x="156.9" y="110.8">RFFE_VIO_1V8</text>
<text x="156.9" y="113.4">RESET#</text>
<text x="189" y="113.4">USIM1_DET</text>
<text x="189.3" y="108.3">UART_RXD</text>
<text x="189.5" y="110.8">UART_TXD</text>
<text x="199.9" y="109.9">64</text>
<text x="199.9" y="112.5">66</text>
<text x="154.2" y="115">69</text>
<text x="154.2" y="117.5">71</text>
<text x="156.9" y="115.9">CONFIG_1</text>
<text x="156.9" y="118.4">GND</text>
<text x="190.5" y="115.9">I2C_DATA</text>
<text x="195.4" y="118.4">VCC</text>
<text x="199.9" y="115">68</text>
<text x="199.9" y="117.5">70</text>
<text x="49.6" y="124.9">0R</text>
<text x="154.2" y="120">73</text>
<text x="154.2" y="122.6">75</text>
<text x="156.9" y="120.9">GND</text>
<text x="156.9" y="123.5">CONFIG_2</text>
<text x="195.4" y="120.9">VCC</text>
<text x="195.4" y="123.5">VCC</text>
<text x="199.9" y="120">72</text>
<text x="199.9" y="122.6">74</text>
<text x="156.5" y="130.4">U0301</text>
</g>
<g font-size="1.8">
<text x="215.1" y="22.2" transform="rotate(-90 215.1 22.2)">C0306</text>
<text x="219.9" y="22.2" transform="rotate(-90 219.9 22.2)">C0307</text>
<text x="223.7" y="22.2" transform="rotate(-90 223.7 22.2)">C0308</text>
<text x="227.8" y="22.2" transform="rotate(-90 227.8 22.2)">C0309</text>
<text x="233.1" y="22.4" transform="rotate(-90 233.1 22.4)">C0310</text>
<text x="215.2" y="29.1" transform="rotate(-90 215.2 29.1)">10pF</text>
<text x="220" y="29.1" transform="rotate(-90 220 29.1)">33pF</text>
<text x="223.8" y="29.7" transform="rotate(-90 223.8 29.7)">100nF</text>
<text x="227.6" y="27.7" transform="rotate(-90 227.6 27.7)">1μF</text>
<text x="232.8" y="29.8" transform="rotate(-90 232.8 29.8)">220μF</text>
<text x="236.9" y="27.4">VCC</text>
<text x="12.5" y="31.3">[5]</text>
<text x="12.6" y="33.8">[7]</text>
<text x="19.4" y="33.8">8111H_PCIE_TX_M</text>
<text x="19.6" y="31.1">HOST_PCIE_TX_M</text>
<text x="40.5" y="30.1">R0311</text>
<text x="40.5" y="33">R0313</text>
<text x="51.9" y="30.1">0R</text>
<text x="51.9" y="32.8">0R</text>
<text x="52" y="35.8">0R</text>
<text x="77.5" y="33.8">PCIE_TX_M [4]</text>
<text x="133.8" y="34.2">[5]</text>
<text x="137.6" y="34.2">CONFIG_3</text>
<text x="12.5" y="36.8">[5]</text>
<text x="12.8" y="39.4">[7]</text>
<text x="19.8" y="39.5">8111H_PCIE_TX_P</text>
<text x="20.1" y="36.8">HOST_PCIE_TX_P</text>
<text x="40.6" y="36.1">R0314</text>
<text x="40.6" y="38.5">R0316</text>
<text x="52" y="38.5">0R</text>
<text x="77.6" y="39.5">PCIE_TX_P</text>
<text x="88.8" y="39.4">[4]</text>
<text x="112.1" y="41.3">R0301</text>
<text x="217.5" y="39.9">FULL_CARD_POWER_OFF#</text>
<text x="232.2" y="42">[5]</text>
<text x="243.8" y="39.8">[5]</text>
<text x="8.8" y="46.7">[5]</text>
<text x="15.4" y="47">HOST_PCIE_RX_M</text>
<text x="40.5" y="46.2">R0317</text>
<text x="51.9" y="46">0R</text>
<text x="93.1" y="45.3">[4,5] USB_DM</text>
<text x="93.6" y="42.1">[4,5]USB_DP</text>
<text x="112.1" y="43.8">R0302</text>
<text x="217.4" y="42.3">W_DISABLE1#</text>
<text x="217.4" y="44.8">WWAN_LED#</text>
<text x="232.2" y="44.5">[4]</text>
<text x="8.6" y="53.6">[7]</text>
<text x="8.7" y="49.1">[7]</text>
<text x="8.7" y="51.2">[5]</text>
<text x="15" y="49.4">8111H_PCIE_RX_M</text>
<text x="15.1" y="54">8111H_PCIE_RX_P</text>
<text x="15.5" y="51.5">HOST_PCIE_RX_P</text>
<text x="40.4" y="50.8">R0320</text>
<text x="40.4" y="52.9">R0306</text>
<text x="40.5" y="48.4">R0319</text>
<text x="51.8" y="50.5">0R</text>
<text x="51.8" y="53">0R</text>
<text x="51.9" y="48.4">0R</text>
<text x="75.1" y="49.5">PCIE_RX_M</text>
<text x="87.1" y="49.5">[4]</text>
<text x="74.5" y="54.1">PCIE_RX_P</text>
<text x="86.6" y="54">[4]</text>
<text x="109.3" y="57.4">[5]</text>
<text x="109.6" y="59.7">[4]</text>
<text x="114.1" y="57.5">WAKE_ON_WAN#</text>
<text x="122.9" y="54.4">[5]</text>
<text x="129.9" y="55">CONFIG_0</text>
<text x="214.2" y="57.6">PCM_DIN</text>
<text x="214.2" y="55.1">PCM_CLK</text>
<text x="230.8" y="57.1">[8,9]</text>
<text x="232.5" y="54.5">[8,9]</text>
<text x="232.7" y="59.6">[8,9]</text>
<text x="266.7" y="55.5">VCC</text>
<text x="12" y="60.7">[5] HOST_PCIE_REFCLK_M</text>
<text x="12.3" y="63.3">[7]8111H_PCIE_REFCLK_M</text>
<text x="40.6" y="60.2">R0323</text>
<text x="40.6" y="62.6">R0325</text>
<text x="52" y="60.2">0R</text>
<text x="52" y="62.6">0R</text>
<text x="66.7" y="63.7">PCIE_REFCLK_M [4]</text>
<text x="108.9" y="64.6">[5]</text>
<text x="115.9" y="65.1">USB_SS_TX_M</text>
<text x="122.5" y="60.2">I2C_SCL</text>
<text x="214.2" y="62.6">B_CODE_OUT</text>
<text x="214.5" y="60.2">PCM_DOUT</text>
<text x="214.5" y="65.3">PCM_SYNC</text>
<text x="232.7" y="64.7">[8,9]</text>
<text x="232.9" y="62.5">[4,5]</text>
<text x="11.9" y="69">[5]</text>
<text x="15.8" y="69.3">HOST_PCIE_REFCLK_P</text>
<text x="40.6" y="71.3">R0328</text>
<text x="40.8" y="68.3">R0326</text>
<text x="52" y="71.1">0R</text>
<text x="52.2" y="68.3">0R</text>
<text x="108.9" y="67.1">[5]</text>
<text x="115.9" y="67.7">USB_SS_TX_P</text>
<text x="214.2" y="67.7">USIM1_RST</text>
<text x="214.2" y="70.6">USIM1_CLK</text>
<text x="232.9" y="67.6">[6]</text>
<text x="233" y="70.1">[6]</text>
<text x="266.8" y="70.1" transform="rotate(-90 266.8 70.1)">D0301</text>
<text x="12.3" y="72">[7] 8111H_PCIE_REFCLK_P</text>
<text x="40.8" y="77.7">R0329</text>
<text x="52.2" y="77.7">0R</text>
<text x="66.7" y="72.2">PCIE_REFCLK_P [4]</text>
<text x="108.8" y="72.8">[5]</text>
<text x="108.8" y="75.3">[5]</text>
<text x="115.3" y="72.7">USB_SS_RX_M</text>
<text x="115.3" y="75.3">USB_SS_RX_P</text>
<text x="214.2" y="72.7">USIM1_DATA</text>
<text x="214.5" y="78">WAKEUP_IN</text>
<text x="226.3" y="75.1">USIM1_VDD</text>
<text x="232.7" y="77.6">[5]</text>
<text x="232.7" y="72.6">[6]</text>
<text x="12.4" y="78.4">[5]</text>
<text x="12.9" y="81.6">[7]</text>
<text x="18.2" y="81.8">8111H_PCIE_RST_N</text>
<text x="20" y="78.4">HOST_PCIE_RST_N</text>
<text x="40.5" y="81">R0331</text>
<text x="51.9" y="80.8">0R</text>
<text x="66.6" y="81.9">PCIE_RST_N</text>
<text x="80.9" y="81.7">[4]</text>
<text x="108.9" y="80.4">[4]</text>
<text x="108.9" y="83">[4]</text>
<text x="118.4" y="80.4">PCIE_TX_M</text>
<text x="118.7" y="82.9">PCIE_TX_P</text>
<text x="214.5" y="80.5">USIM2_DET</text>
<text x="214.5" y="83">USIM2_DATA</text>
<text x="232.7" y="80.2">[6]</text>
<text x="232.7" y="82.7">[6]</text>
<text x="267.1" y="80.3" transform="rotate(-90 267.1 80.3)">R0310</text>
<text x="271.5" y="79.9" transform="rotate(-90 271.5 79.9)">330R</text>
<text x="10.5" y="89.4">[5]</text>
<text x="14.3" y="89.6">HOST_PCIE_CLKREQ_N</text>
<text x="40.3" y="88.9">R0332</text>
<text x="51.7" y="88.6">0R</text>
<text x="108.8" y="88">[4]</text>
<text x="118.2" y="88">PCIE_RX_M</text>
<text x="214.5" y="85.4">USIM2_CLK</text>
<text x="214.5" y="88.1">USIM2_RST</text>
<text x="232.7" y="85.2">[6]</text>
<text x="232.7" y="87.5">[6]</text>
<text x="10.1" y="92.5">[7]</text>
<text x="14.6" y="92.5">8111H_PCIE_CLKREQ_N</text>
<text x="40.3" y="91.5">R0334</text>
<text x="51.7" y="91.5">0R</text>
<text x="66.3" y="92.7">PCIE_CLKREQ_N [4]</text>
<text x="107.5" y="95.5">[4]</text>
<text x="108.8" y="90.6">[4]</text>
<text x="113.6" y="95.7">PCIE_REFCLK_M</text>
<text x="118.5" y="90.5">PCIE_RX_P</text>
<text x="214.2" y="95.6">PCIE_CLKREQ_N</text>
<text x="214.2" y="93">PCIE_RST_N</text>
<text x="226.3" y="90.3">USIM2_VDD</text>
<text x="233.1" y="93.1">[4]</text>
<text x="233.3" y="95.6">[4]</text>
<text x="12" y="100.6">[5]</text>
<text x="16.1" y="100.7">HOST_PCIE_WAKE_N</text>
<text x="39.9" y="99.6">R0335</text>
<text x="51.3" y="99.7">0R</text>
<text x="107.8" y="98.2">[4]</text>
<text x="113.9" y="98.2">PCIE_REFCLK_P</text>
<text x="214.2" y="98.1">PCIE_WAKE_N</text>
<text x="233.3" y="98.2">[4]</text>
<text x="11.7" y="104.1">[7]</text>
<text x="16.4" y="103.9">8111H_PCIE_WAKE_N</text>
<text x="39.9" y="102.9">R0337</text>
<text x="51.3" y="103">0R</text>
<text x="65.9" y="104.1">PCIE_WAKE_N</text>
<text x="80.3" y="103.9">[4]</text>
<text x="108.2" y="105.4">[8,9]</text>
<text x="108.3" y="107.9">[8,9]</text>
<text x="108.4" y="103.3">[8,9]</text>
<text x="121.1" y="105.9">SPI_CLK</text>
<text x="121.9" y="103.1">SPI_CS</text>
<text x="214.6" y="105.9">SPI_DIN</text>
<text x="226.9" y="105.5">[8,9]</text>
<text x="269.1" y="102.3" transform="rotate(-90 269.1 102.3)">WWAN_LED#</text>
<text x="269.2" y="106.2" transform="rotate(-90 269.2 106.2)">[4]</text>
<text x="59.4" y="111.2">RFFE_VIO_1V8</text>
<text x="106.4" y="110.8">RFFE_VIO_1V8</text>
<text x="107.5" y="113.5">[4,5]</text>
<text x="119.7" y="108.1">SPI_DOUT</text>
<text x="122.2" y="113.6">RESET#</text>
<text x="215" y="113.5">USIM1_DET</text>
<text x="229.3" y="112.8">[6]</text>
<text x="246.4" y="111.2">VCC</text>
<text x="14.2" y="117.1">[4]</text>
<text x="17.8" y="117.5">I2C_DATA</text>
<text x="41.3" y="115.9">R0348</text>
<text x="49.4" y="115.7">NM_4.7K</text>
<text x="128.2" y="116.1">[5]</text>
<text x="132.6" y="116.1">CONFIG_1</text>
<text x="215.1" y="116">I2C_DATA</text>
<text x="230.1" y="115.9">[4]</text>
<text x="41.3" y="121.6">R0346</text>
<text x="41.4" y="125">R0347</text>
<text x="49.5" y="121.3">NM_0R</text>
<text x="59.3" y="123.3">I2C_DATA [4]</text>
<text x="129" y="123">[5]</text>
<text x="132.6" y="123.1">CONFIG_2</text>
<text x="217.7" y="124.4" transform="rotate(-90 217.7 124.4)">10pF</text>
<text x="222.5" y="124.4" transform="rotate(-90 222.5 124.4)">33pF</text>
<text x="226.4" y="124.7" transform="rotate(-90 226.4 124.7)">100nF</text>
<text x="230.2" y="124.7" transform="rotate(-90 230.2 124.7)">1μF</text>
<text x="235.3" y="124.7" transform="rotate(-90 235.3 124.7)">220μF</text>
<text x="240.6" y="124.3" transform="rotate(-90 240.6 124.3)">5.1V</text>
<text x="59.3" y="127">SLIC_EXT_RST [9]</text>
<text x="173.6" y="130.8">RM500U Series</text>
<text x="42.4" y="137.4">R0342</text>
<text x="42.4" y="133.2">R0303</text>
<text x="50.8" y="137.2">NM_0R</text>
<text x="50.8" y="133.1">0R</text>
<text x="60.6" y="135">SLIC_EXT_INT [8,9]</text>
<text x="217.4" y="132.2" transform="rotate(-90 217.4 132.2)">C0301</text>
<text x="222.2" y="132.2" transform="rotate(-90 222.2 132.2)">C0302</text>
<text x="226.3" y="132.2" transform="rotate(-90 226.3 132.2)">C0303</text>
<text x="229.8" y="132.2" transform="rotate(-90 229.8 132.2)">C0304</text>
<text x="234.9" y="132.1" transform="rotate(-90 234.9 132.1)">C0305</text>
<text x="240" y="133.7" transform="rotate(-90 240 133.7)">D0304</text>
<text x="15.9" y="139">[4]</text>
<text x="20.5" y="139.1">I2C_SCL</text>
<text x="42.5" y="141">R0343</text>
<text x="50.9" y="140.9">NM_4.7K</text>
<text x="60.6" y="139.2">I2C_SCL</text>
<text x="67.5" y="142.4">RFFE_VIO_1V8</text>
<text x="74.3" y="139.1">[4]</text>
<text x="148.6" y="142.3">TP0301</text>
<text x="207.4" y="142.4">USB_DP</text>
<text x="224.1" y="142.6">[4,5]</text>
<text x="148.6" y="147.6">TP0303</text>
<text x="148.6" y="145">TP0302</text>
<text x="148.6" y="149.9">TP0304</text>
<text x="207.4" y="144.9">USB_DM</text>
<text x="207.5" y="147.5">B_CODE_OUT</text>
<text x="207.5" y="150">RESET#</text>
<text x="223.9" y="147.6">[4,5]</text>
<text x="224.1" y="145.4">[4,5]</text>
<text x="224.1" y="149.9">[4,5]</text>
<text x="12.5" y="160.5">1. Test points must be reserved for USB 2.0 interface for firmware upgrade, and the stub length of USB test points should be minimized.</text>
<text x="12.6" y="168">2. It is recommended to add a voltage regulator near the module power supply pins.</text>
<text x="14.6" y="164.2">Ensure that the stray capacitance of the ESD protection components is less than 1 pF. B_CODE_OUT and RESET# are recommended to be reserved if unused.</text>
<text x="12.5" y="172.6">3. Use the GPIO interface of the AP to control the FULL_CARD_POWER_OFF# of the module.</text>
<text x="12.5" y="177">4. WAKEUP_IN is used for sleep mode control of the module, and it is internally pulled up to 1.8 V with a 100 kΩ resistor. When it is driven low, the module enters sleep mode,</text>
<text x="12.4" y="185.9">5. RESET# is internally pulled up with a 20 kΩ resistor to VCC and cannot be directly connected to the GPIO of the host. A NPN driver circuit, NMOS driver circuit or a button can be used to control the pin.</text>
<text x="14.9" y="181.1">and when it is driven high, the module can be woken up from sleep mode.</text>
<text x="14.9" y="189.9">And a test point is recommended to be reserved if unused.</text>
<text x="225.4" y="189.6">DRAWN BY</text>
<text x="225.7" y="191.7">Len CHEN</text>
<text x="246" y="191.9">RM500U Series</text>
<text x="249" y="189.6">PROJECT</text>
<text x="270.8" y="191.9">Reference Design</text>
<text x="274.4" y="189.6">TITLE</text>
<text x="12.5" y="194.1">6. RFFE_VIO_1V8 is the 1.8 V power supply for external pull-up circuits. If the signal that connects to the module needs to be pulled up to 1.8 V, you must select the RFFE_VIO_1V8 as the pull-up power supply.</text>
<text x="225.1" y="196.4">CHECKED BY</text>
<text x="250.5" y="195.2">SIZE</text>
<text x="251.4" y="197.6">A2</text>
<text x="274.9" y="194.9">VER</text>
<text x="275.4" y="197.6">1.2</text>
<text x="226.5" y="198.6">King MA</text>
<text x="242.9" y="201">SHEET</text>
<text x="250.5" y="200.7">4 /</text>
<text x="256" y="200.7">9</text>
<text x="267.8" y="200.7">DATE 2023/12/20</text>
</g>
<g font-size="1">
<text x="163.6" y="162.9" transform="rotate(-90 163.6 162.9)">D0302</text>
<text x="167.4" y="162.9" transform="rotate(-90 167.4 162.9)">D0303</text>
<text x="171.2" y="162.9" transform="rotate(-90 171.2 162.9)">D0305</text>
<text x="175" y="162.9" transform="rotate(-90 175 162.9)">D0306</text>
</g>
</svg>
